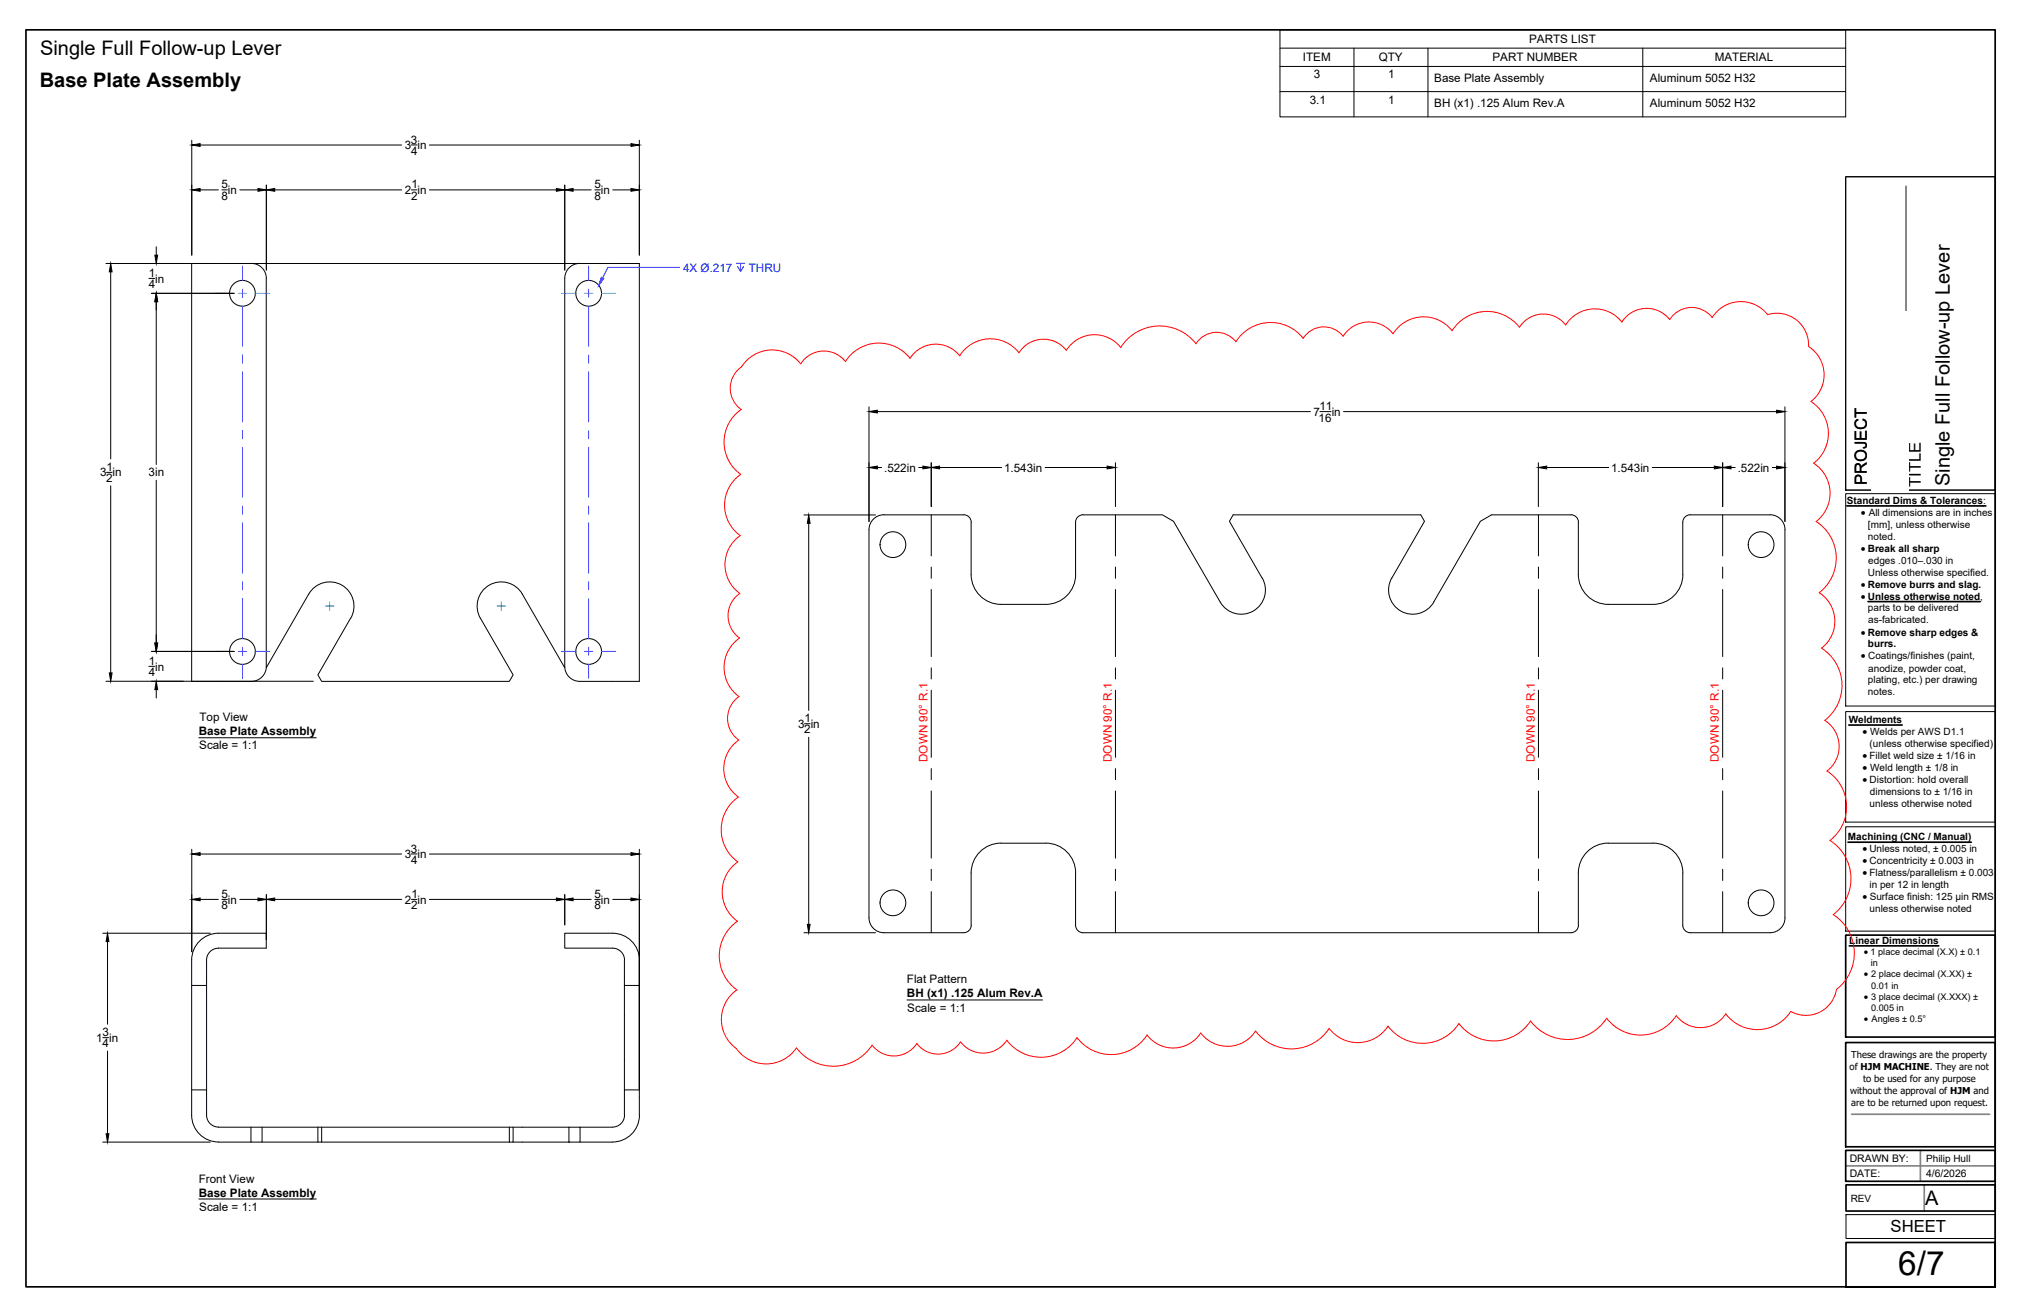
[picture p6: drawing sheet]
<svg xmlns="http://www.w3.org/2000/svg" width="432mm" height="279mm" viewBox="0 0 432 279" stroke-linecap="round" stroke-linejoin="round" font-family="sans-serif">
<!-- layer: Visible -->
<g fill="none" stroke="#000" stroke-width=".21">
<path d="M53.5 56a3.2 3.2 0 0 1 3.2 3.2M56.7 59.2v82.6M120.2 59.2v82.6M123.4 56a3.2 3.2 0 0 0-3.2 3.2M335.9 111.1v11.1a6.4 6.4 0 0 0 6.3 6.4h9.6a6.4 6.4 0 0 0 6.3-6.4M335.9 111.1a1.6 1.6 0 0 0-1.6-1.6l-16.9 .1-2.4 1.3-9.9 17.2M74.6 131.6l-7 12 .9 1.4h39.9l.8-1.4-7-12M74.6 131.6a5.2 5.2 0 0 0-1.8-7.1 5.2 5.2 0 0 0-7.1 1.9l-9 15.7M102.2 131.6a5.2 5.2 0 0 1 1.9-7.1 5.2 5.2 0 0 1 7.1 1.9l9 15.7M228.9 122.3v-11.2a1.6 1.6 0 0 1 1.6-1.6l16.9 .1 2.3 1.3 10 17.2M228.9 122.2a6.4 6.4 0 0 1-6.4 6.4h-9.5a6.4 6.4 0 0 1-6.3-6.3v-11.2a1.6 1.6 0 0 0-1.6-1.6l-17 .1a3.1 3.1 0 0 0-3.2 3.1v82.6a3.2 3.2 0 0 0 3.2 3.2h17a1.6 1.6 0 0 0 1.6-1.6v-11.1a6.4 6.4 0 0 1 6.3-6.4M268.6 123l-7-12.1 .8-1.3h40l.7 1.3-6.9 12.1"/>
<path d="M268.6 123a5.2 5.2 0 0 1-1.9 7 5.2 5.2 0 0 1-7-1.9M296.2 123a5.2 5.2 0 0 0 1.9 7 5.2 5.2 0 0 0 7-1.9M358.1 122.3v-11.2a1.6 1.6 0 0 1 1.6-1.6l17 .1a3.1 3.1 0 0 1 3.2 3.1v82.6a3.1 3.1 0 0 1-3.2 3.2h-17a1.6 1.6 0 0 1-1.6-1.6v-11.1M56.7 141.8a3.2 3.2 0 0 1-3.2 3.2M120.2 141.8a3.2 3.2 0 0 0 3.2 3.2h12.7v-88.9h-95.3v88.9h12.7M213 179.4h9.5M222.6 179.4a6.4 6.4 0 0 1 6.3 6.4M342.2 179.4h9.6M342.3 179.4a6.4 6.4 0 0 0-6.4 6.4v11.1M351.8 179.4a6.4 6.4 0 0 1 6.3 6.4M228.9 185.8v11.1a1.6 1.6 0 0 0 1.6 1.6h103.8a1.6 1.6 0 0 0 1.6-1.6M40.8 209.7v27.6"/>
<path d="M42.5 200.3a5.7 5.7 0 0 1 4-1.7h10.2v3.2h-10.2a2.54 2.54 0 0 0-2.5 2.5v5.4h-3.2v-5.4a5.7 5.7 0 0 1 1.7-4zM44 209.7v22.2M132.9 209.7v22.2M136.1 209.7v22.2M136.1 204.3a5.7 5.7 0 0 0-5.8-5.7h-10.1v3.2h10.2a2.51 2.51 0 0 1 2.5 2.5v5.4h3.2v-5.4M40.8 237.3a5.7 5.7 0 0 0 5.7 5.7h6.9M40.8 231.9h3.2v5.4M44 237.3a2.57 2.57 0 0 0 2.5 2.6h74.6M53.4 239.9v3.1h2.4v-3.1M67.6 239.9v3.1h.9v-3.1M108.4 239.9v3.1h.8v-3.1M121.1 239.9h2.3v3.1h-2.3z"/>
<path d="M132.9 237.3v-5.4h3.2v5.4M132.9 237.3a2.54 2.54 0 0 1-2.5 2.5l-7 .1M136.1 237.3a5.7 5.7 0 0 1-5.7 5.7h-7M55.8 243h11.8M68.5 243h39.9M109.2 243h11.9"/>
<circle cx="51.6" cy="62.4" r="2.74"/>
<circle cx="125.3" cy="62.4" r="2.74"/>
<circle cx="190" cy="115.9" r="2.74"/>
<circle cx="374.8" cy="115.9" r="2.74"/>
<circle cx="51.6" cy="138.6" r="2.74"/>
<circle cx="125.3" cy="138.6" r="2.74"/>
<circle cx="190" cy="192.1" r="2.74"/>
<circle cx="374.8" cy="192.1" r="2.74"/>
</g>
<!-- layer: Bend Center -->
<g fill="none" stroke="#000" stroke-width=".21">
<path d="M198.2 109.6v8.7M237.4 109.6v8.7M327.4 109.6v8.7M366.6 109.6v8.7M198.2 120.7v2.4M198.2 125.4v14.3M237.4 120.7v2.4M237.4 125.4v14.3M327.4 120.7v2.4M327.4 125.4v14.3M366.6 120.7v2.4M366.6 125.4v14.3"/>
<path d="M198.2 142.1v2.4M198.2 146.9v14.3M237.4 142.1v2.4M237.4 146.9v14.3M327.4 142.1v2.4M327.4 146.9v14.3M366.6 142.1v2.4M366.6 146.9v14.3M198.2 163.6v2.3M198.2 168.3v14.3M237.4 163.6v2.3M237.4 168.3v14.3"/>
<path d="M327.4 163.6v2.3M327.4 168.3v14.3M366.6 163.6v2.3M366.6 168.3v14.3M198.2 185v2.4M198.2 189.7v8.8M237.4 185v2.4M237.4 189.7v8.8M327.4 185v2.4M327.4 189.7v8.8M366.6 185v2.4M366.6 189.7v8.8"/>
</g>
<!-- layer: Titleblock -->
<path d="M405.6 39.7v64.6M394.1 237.1h29.3M392.8 248.1h31.8M408.7 244.8v6.6M409.5 252.1v5.6" fill="none" stroke="#848484" stroke-width=".36"/>
<path d="M5.5 6.4h419.1v267.4v-9.4h-31.7v9.4h31.7h-419.1zM393 107.7h29.6M397.5 128h23.9M393.4 154.3h11.4M393.3 179.2h26.2M392.8 199h31.8v21.7h-31.8zM393.6 201.3h19M392.8 221.8h31.8v22.2h-31.8zM392.8 244.8h31.8v6.6h-31.8zM392.9 252.1h31.7v5.6h-31.7z" fill="none" stroke="#000" stroke-width=".36"/>
<path d="M392.8 37.6h31.8v66.7h-31.8zM392.8 105.1h31.8v45.1h-31.8zM392.8 151.4h31.8v23.5h-31.8zM392.8 175.9h31.8v22.2h-31.8zM392.9 258.5h31.7v5h-31.7z" fill="none" stroke="#000" stroke-width=".21"/>
<!-- layer: FD_Dimensions -->
<g fill="none" stroke="#000" stroke-width=".21">
<path d="M40.8 29.8v24.5M42.6 30.9h42.9M56.7 39.4v18.1M87.5 30.8h1.3M91.4 30.9h42.9M120.2 39.4v18.1M136.1 29.8v24.5M22.5 56.1h22.2M23.6 57.8v39.9M31.7 59.2h1.2M33.3 52.5v1.8M42.6 40.4h3.9"/>
<path d="M47.2 40.4h1.2M51 40.4h3.9M58.5 40.4h27M87.5 40.4h1.2M91.4 40.4h27M122 40.4h3.8M126.6 40.4h1.2M130.4 40.4h3.9M32.2 62.4h17.6M33.3 64.2v34.6M184.9 86.6v24.4M186.7 99.5h.9"/>
<path d="M186.7 87.6h92.2M195.5 99.5h.9M198.2 98.5v9.3M200 99.5h13.2M222.4 99.5h13.2M237.4 98.5v9.3M280.9 87.6h2.4M285.9 87.6h92.2M327.4 98.5v9.3M329.2 99.5h13.2M351.6 99.5h13.2M366.6 98.5v9.3"/>
<path d="M368.4 99.5h.9M377.2 99.5h.9M379.9 86.6v24.4M22.7 100.5h1.1M23.6 103.4v39.8M33.3 102.2v34.6M171.1 109.6h15.2M172.1 111.4v39.8M32.2 138.6h17.6M22.5 145h44.2M31.7 141.8h1.2M33.3 146.7v1.8"/>
<path d="M171.2 154h1.2M172.1 156.9v39.8M21.9 198.6h22.8M40.8 180.7v21.8M42.6 191.4h3.9M42.6 181.7h42.9M47.2 191.4h1.2M51 191.4h3.9M56.7 190.4v9.6M58.5 191.4h27M87.5 181.7h1.3M87.5 191.4h1.2"/>
<path d="M91.4 191.4h27M91.4 181.7h42.9M120.2 190.4v6.4M122 191.4h3.8M126.6 191.4h1.2M130.4 191.4h3.9M136.1 180.7v51M171.1 198.5h15.2M22.9 200.4v17.6M21.9 220.8h1.2M22.9 223.7v17.6M21.9 243h22.8"/>
</g>
<g fill="#000" stroke="#000" stroke-width=".21">
<path d="M40.8 30.9l1.8-.3v.6zM134.3 30.6l1.8 .3-1.8 .3zM23.6 56.1l.3 1.7h-.6zM33 54.3h.5l-.2 1.8zM40.8 40.4l1.8-.3v.6zM54.9 40.1l1.8 .3-1.8 .3zM56.7 40.4l1.8-.3v.6zM118.4 40.1l1.8 .3-1.8 .3zM120.2 40.4l1.8-.3v.6zM134.3 40.1l1.8 .3-1.8 .3zM33.3 62.4l.2 1.8h-.5zM184.9 99.5l1.8-.3v.6z"/>
<path d="M184.9 87.6l1.8-.3v.6zM196.4 99.2l1.8 .3-1.8 .3zM198.2 99.5l1.8-.3v.6zM235.6 99.2l1.8 .3-1.8 .3zM327.4 99.5l1.8-.3v.6zM364.8 99.2l1.8 .3-1.8 .3zM366.6 99.5l1.8-.3v.6zM378.1 99.2l1.8 .3-1.8 .3zM378.1 87.3l1.8 .3-1.8 .3zM172.1 109.6l.3 1.8h-.6zM33 136.8h.5l-.2 1.8zM23.3 143.2h.6l-.3 1.8z"/>
<path d="M33.3 145l.2 1.7h-.5zM40.8 191.4l1.8-.3v.6zM40.8 181.7l1.8-.3v.6zM54.9 191.1l1.8 .3-1.8 .3zM56.7 191.4l1.8-.3v.6zM118.4 191.1l1.8 .3-1.8 .3zM120.2 191.4l1.8-.3v.6zM134.3 191.1l1.8 .3-1.8 .3zM134.3 181.4l1.8 .3-1.8 .3zM171.8 196.7h.6l-.3 1.8zM22.9 198.6l.3 1.8h-.6zM22.6 241.3h.6l-.3 1.7z"/>
</g>
<!-- layer: Hole Notes -->
<path d="M144.6 56.9h-15.2l-1.2 2.3M156.7 56h1.8M157.6 56v1.8l-.6-1.1M158.2 56.7l-.6 1.1" fill="none" stroke="#00f" stroke-width=".21"/>
<path d="M128 59l.5 .3-1.1 1.4z" fill="#00f" stroke="#00f" stroke-width=".21"/>
<!-- layer: Smart Centers -->
<g fill="none" stroke="#0af" stroke-width=".21">
<path d="M51.6 56.6v3.2M125.3 56.6v3.2M45.8 62.4h3.1M50.7 62.4h1.8M51.6 61.5v1.8M51.6 65.1v8.6M51.6 75.5v1.8M51.6 79.1v10.7M54.3 62.4h3.1M119.5 62.4h3.1M124.4 62.4h1.8M125.3 61.5v1.8"/>
<path d="M125.3 65.1v8.6M125.3 75.5v1.8M125.3 79.1v10.7M127.9 62.4h3.2M51.6 91.6v1.8M51.6 95.2v10.7M125.3 91.6v1.8M125.3 95.2v10.7M51.6 107.7v1.8M51.6 111.2v10.8M125.3 107.7v1.8M125.3 111.2v10.8"/>
<path d="M45.8 138.6h3.1M50.7 138.6h1.8M51.6 123.7v1.8M51.6 127.3v8.7M51.6 137.7v1.8M54.3 138.6h3.1M69.3 129h1.8M70.2 128.1v1.8M105.8 129h1.8M106.7 128.1v1.8M119.5 138.6h3.1M124.4 138.6h1.8"/>
<path d="M125.3 123.7v1.8M125.3 127.3v8.7M125.3 137.7v1.8M127.9 138.6h3.2M51.6 141.3v3.1M125.3 141.3v3.1"/>
</g>
<!-- layer: Notes -->
<path d="M42.3 157h25M193 212.8h28.9M42.3 255.1h25" fill="none" stroke="#000" stroke-width=".21"/>
<!-- layer: Parts Lists -->
<path d="M272.4 6.4h120.4v18.5h-120.4zM272.4 10.2h120.4M272.4 14.1h120.4M272.4 19.5h120.4M288.1 10.2v14.7M303.9 10.2v14.7M349.6 10.2v14.7" fill="none" stroke="#000" stroke-width=".21"/>
<!-- layer: Revision Clouds -->
<g fill="none" stroke="#f00" stroke-width=".21">
<path d="M285.8 71.6a5.2 5.2 0 0 0-8.5 .4 8.8 8.8 0 0 0-14.3 .7 5.2 5.2 0 0 0-8.5 .4 9.8 9.8 0 0 0-16 .9 7.1 7.1 0 0 0-11.6 .5 6.2 6.2 0 0 0-10 .6 7.7 7.7 0 0 0-12.7 .6 6.5 6.5 0 0 0-10.5 .5 8.4 8.4 0 0 0-13.8 .7 5.8 5.8 0 0 0-9.5 .5 7.7 7.7 0 0 0-12.6 .7 5.5 5.5 0 0 0-.1 9 8.4 8.4 0 0 0-.1 13.8 7.9 7.9 0 0 0-.1 13.1 7.5 7.5 0 0 0-.1 12.3 5.8 5.8 0 0 0 0 9.4 7.6 7.6 0 0 0-.1 12.5 5.6 5.6 0 0 0-.1 9.3 7.4 7.4 0 0 0-.1 12.1M333.2 69.1a6 6 0 0 0-9.8 .5 8.8 8.8 0 0 0-14.4 .8 7.7 7.7 0 0 0-12.5 .6 6.5 6.5 0 0 0-10.7 .6M355.3 68a6.2 6.2 0 0 0-10.1 .5 7.3 7.3 0 0 0-12 .7M376.2 67a6.7 6.7 0 0 1 8.7 6.7 7.1 7.1 0 0 1 .5 11.7 8 8 0 0 1 .6 13.2M376.2 67a7.2 7.2 0 0 0-11.8 .6 5.5 5.5 0 0 0-9.1 .4M386 98.6a7.6 7.6 0 0 1 .5 12.4M386.5 111a9.3 9.3 0 0 1 .7 15.1M387.1 126.1a7.2 7.2 0 0 1 .6 11.8M387.7 137.9a9.4 9.4 0 0 1 .6 15.4 6.6 6.6 0 0 1 .5 10.8 9 9 0 0 1 .6 14.7M157.1 169.6a8.4 8.4 0 0 0-.1 13.8 7.7 7.7 0 0 0-.1 12.6 8.9 8.9 0 0 0-.1 14.6 7.6 7.6 0 0 0-.1 12.5 7.8 7.8 0 0 0 12.8-.1 9.8 9.8 0 0 0 16.1-.6M389.5 178.8a9.6 9.6 0 0 1 .6 15.8 9.8 9.8 0 0 1 .7 16 6.6 6.6 0 0 1-9.7 4.6 8.4 8.4 0 0 1-13.8 .5 6.5 6.5 0 0 1-10.6 .4 9 9 0 0 1-14.8 .6M267.2 219.4a7.1 7.1 0 0 1-11.7 .4 7 7 0 0 1-11.4 .4 9.1 9.1 0 0 1-14.9 .6 9.1 9.1 0 0 1-14.9 .6"/>
<path d="M282.9 218.8a9.6 9.6 0 0 1-15.7 .6M341.9 216.7a9.9 9.9 0 0 1-16.2 .6 9.3 9.3 0 0 1-15.2 .5 9.2 9.2 0 0 1-15.1 .6 7.7 7.7 0 0 1-12.5 .4M214.3 221.3a6 6 0 0 1-9.9 .4 5.7 5.7 0 0 1-9.3 .4 5.8 5.8 0 0 1-9.5 .3"/>
</g>
<g fill="#fff" stroke="#fff" stroke-width=".35">
<path d="M399.4 68.6h5.3v34.9h-5.3z"/>
<path d="M399.4 71.2h5.3v32.3h-5.3z"/>
<path d="M399.4 89.9h5.3v13.6h-5.3z"/>
<path d="M399.4 68.6h5.3v19.8h-5.3z"/>
</g>
<path d="M398.3 66.3h7.9v38.1h-7.9z" fill="#fff"/>
<text font-size="7.1" x="404" y="271.4">6/7</text>
<g font-size="4.3">
<text x="8.6" y="11.7">Single Full Follow-up Lever</text>
<text x="8.5" y="18.4">Base Plate Assembly</text>
<text x="415" y="103.4" transform="rotate(-90 415 103.4)">Single Full Follow-up Lever</text>
<text x="409.7" y="256.5">A</text>
</g>
<g font-size="3.5">
<text x="397.3" y="103.3" transform="rotate(-90 397.3 103.3)">PROJECT</text>
<text x="408.7" y="103.6" transform="rotate(-90 408.7 103.6)">TITLE</text>
<text x="402.3" y="262.1">SHEET</text>
</g>
<g font-size="2.5">
<text x="325.4" y="9.2">PARTS LIST</text>
<text x="277.3" y="13.1">ITEM</text>
<text x="279.6" y="16.7">3</text>
<text x="293.4" y="13">QTY</text>
<text x="295.4" y="16.7">1</text>
<text x="305.2" y="17.4">Base Plate Assembly</text>
<text x="317.6" y="13.1">PART NUMBER</text>
<text x="351.1" y="17.4">Aluminum 5052 H32</text>
<text x="364.9" y="13.1">MATERIAL</text>
<text x="278.7" y="22">3.1</text>
<text x="295.4" y="22">1</text>
<text x="305.2" y="22.8">BH (x1) .125 Alum Rev.A</text>
<text x="351.1" y="22.8">Aluminum 5052 H32</text>
<text x="86.1" y="31.7">3 in</text>
<text x="87.4" y="30.5">3</text>
<text x="87.5" y="32.9">4</text>
<text x="47.1" y="40.1">5</text>
<text x="48.5" y="41.3">in</text>
<text x="86.2" y="41.3">2 in</text>
<text x="87.5" y="40.1">1</text>
<text x="126.5" y="40.1">5</text>
<text x="127.9" y="41.3">in</text>
<text x="47.1" y="42.5">8</text>
<text x="87.5" y="42.5">2</text>
<text x="126.5" y="42.5">8</text>
<text x="31.7" y="58.9">1</text>
<text x="31.7" y="61.3">4</text>
<text x="33" y="60.1">in</text>
<text x="279.5" y="88.5">7</text>
<text x="280.6" y="89.7">16</text>
<text x="280.8" y="87.3">11</text>
<text x="283.4" y="88.5">in</text>
<text x="21.3" y="101.4">3 in</text>
<text x="22.6" y="100.2">1</text>
<text x="31.6" y="101.4">3in</text>
<text x="188.2" y="100.4">.522in</text>
<text x="213.7" y="100.4">1.543in</text>
<text x="342.9" y="100.4">1.543in</text>
<text x="369.8" y="100.4">.522in</text>
<text x="22.6" y="102.6">2</text>
<text x="31.7" y="143.9">4</text>
<text x="31.7" y="141.5">1</text>
<text x="33" y="142.7">in</text>
<text x="42.4" y="153.5">Top View</text>
<text x="169.8" y="154.9">3 in</text>
<text x="171.2" y="153.7">1</text>
<text x="42.3" y="156.5">Base Plate Assembly</text>
<text x="42.4" y="159.5">Scale = 1:1</text>
<text x="171.2" y="156.1">2</text>
<text x="86.1" y="182.6">3 in</text>
<text x="87.4" y="181.4">3</text>
<text x="87.5" y="183.8">4</text>
<text x="47.1" y="191.1">5</text>
<text x="87.5" y="191.1">1</text>
<text x="126.5" y="191.1">5</text>
<text x="47.1" y="193.5">8</text>
<text x="48.5" y="192.3">in</text>
<text x="86.2" y="192.3">2 in</text>
<text x="87.5" y="193.5">2</text>
<text x="126.5" y="193.5">8</text>
<text x="127.9" y="192.3">in</text>
<text x="193" y="209.3">Flat Pattern</text>
<text x="193" y="212.3">BH (x1) .125 Alum Rev.A</text>
<text x="193.1" y="215.2">Scale = 1:1</text>
<text x="20.5" y="221.7">1 in</text>
<text x="21.8" y="220.5">3</text>
<text x="21.8" y="222.9">4</text>
<text x="42.3" y="251.7">Front View</text>
<text x="42.3" y="254.6">Base Plate Assembly</text>
<text x="42.4" y="257.6">Scale = 1:1</text>
</g>
<g font-size="2.5" fill="#00f">
<text x="145.4" y="57.8">4X Ø.217</text>
<text x="159.4" y="57.8">THRU</text>
</g>
<g font-size="2.5" fill="#f00">
<text x="197.4" y="162.1" transform="rotate(-90 197.4 162.1)">DOWN 90° R.1</text>
<text x="236.6" y="162.1" transform="rotate(-90 236.6 162.1)">DOWN 90° R.1</text>
<text x="326.6" y="162.1" transform="rotate(-90 326.6 162.1)">DOWN 90° R.1</text>
<text x="365.8" y="162.1" transform="rotate(-90 365.8 162.1)">DOWN 90° R.1</text>
</g>
<g font-size="2.3">
<text x="396" y="109.8">· All dimensions are in inches</text>
<text x="396" y="140.3">· Coatings/finishes (paint,</text>
<text x="396.4" y="156.4">· Welds per AWS D1.1</text>
<text x="396.4" y="161.5">· Fillet weld size ± 1/16 in</text>
<text x="396.4" y="164.1">· Weld length ± 1/8 in</text>
<text x="396.4" y="166.6">· Distortion: hold overall</text>
<text x="396.4" y="181.3">· Unless noted, ± 0.005 in</text>
<text x="396.4" y="183.9">· Concentricity ± 0.003 in</text>
<text x="396.4" y="186.4">· Flatness/parallelism ± 0.003</text>
<text x="396.4" y="191.6">· Surface finish: 125 µin RMS</text>
</g>
<g font-size="2.2">
<text x="396" y="117.4">· Break all sharp</text>
<text x="396" y="125">· Remove burrs and slag.</text>
<text x="396" y="127.6">· Unless otherwise noted,</text>
<text x="396" y="135.2">· Remove sharp edges &amp;</text>
<text x="393.7" y="250.5">DATE:</text>
<text x="393.7" y="247.2">DRAWN BY:</text>
<text x="409.9" y="250.5">4/6/2026</text>
</g>
<g font-size="2.1">
<text x="393" y="107.2">Standard Dims &amp; Tolerances:</text>
<text x="397.5" y="112.3">[mm], unless otherwise</text>
<text x="397.5" y="114.9">noted.</text>
<text x="397.6" y="119.9">edges .010–.030 in</text>
<text x="397.5" y="122.5">Unless otherwise specified.</text>
<text x="397.5" y="130.1">parts to be delivered</text>
<text x="397.5" y="137.8">burrs.</text>
<text x="397.6" y="132.7">as-fabricated.</text>
<text x="397.6" y="142.9">anodize, powder coat,</text>
<text x="397.5" y="145.4">plating, etc.) per drawing</text>
<text x="397.5" y="148">notes.</text>
<text x="393.4" y="153.8">Weldments</text>
<text x="397.9" y="159">(unless otherwise specified)</text>
<text x="397.9" y="171.7">unless otherwise noted</text>
<text x="398" y="169.2">dimensions to ± 1/16 in</text>
<text x="393.3" y="178.8">Machining (CNC / Manual)</text>
<text x="397.8" y="189">in per 12 in length</text>
<text x="397.9" y="194.1">unless otherwise noted</text>
<text x="393.6" y="200.8">Linear Dimensions</text>
<text x="396.7" y="203.2">· 1 place decimal (X.X) ± 0.1</text>
<text x="396.7" y="208">· 2 place decimal (X.XX) ±</text>
<text x="396.7" y="212.8">· 3 place decimal (X.XXX) ±</text>
<text x="396.7" y="217.6">· Angles ± 0.5°</text>
<text x="409.9" y="247.2">Philip Hull</text>
<text x="393.9" y="255.7">REV</text>
</g>
<g font-size="2">
<text x="398.2" y="205.6">in</text>
<text x="398.2" y="210.4">0.01 in</text>
<text x="398.2" y="215.2">0.005 in</text>
<text x="393.6" y="227.7">of HJM MACHINE. They are not</text>
<text x="394" y="225.2">These drawings are the property</text>
<text x="393.7" y="232.8">without the approval of HJM and</text>
<text x="396.5" y="230.3">to be used for any purpose</text>
<text x="393.9" y="235.3">are to be returned upon request.</text>
</g>
</svg>
